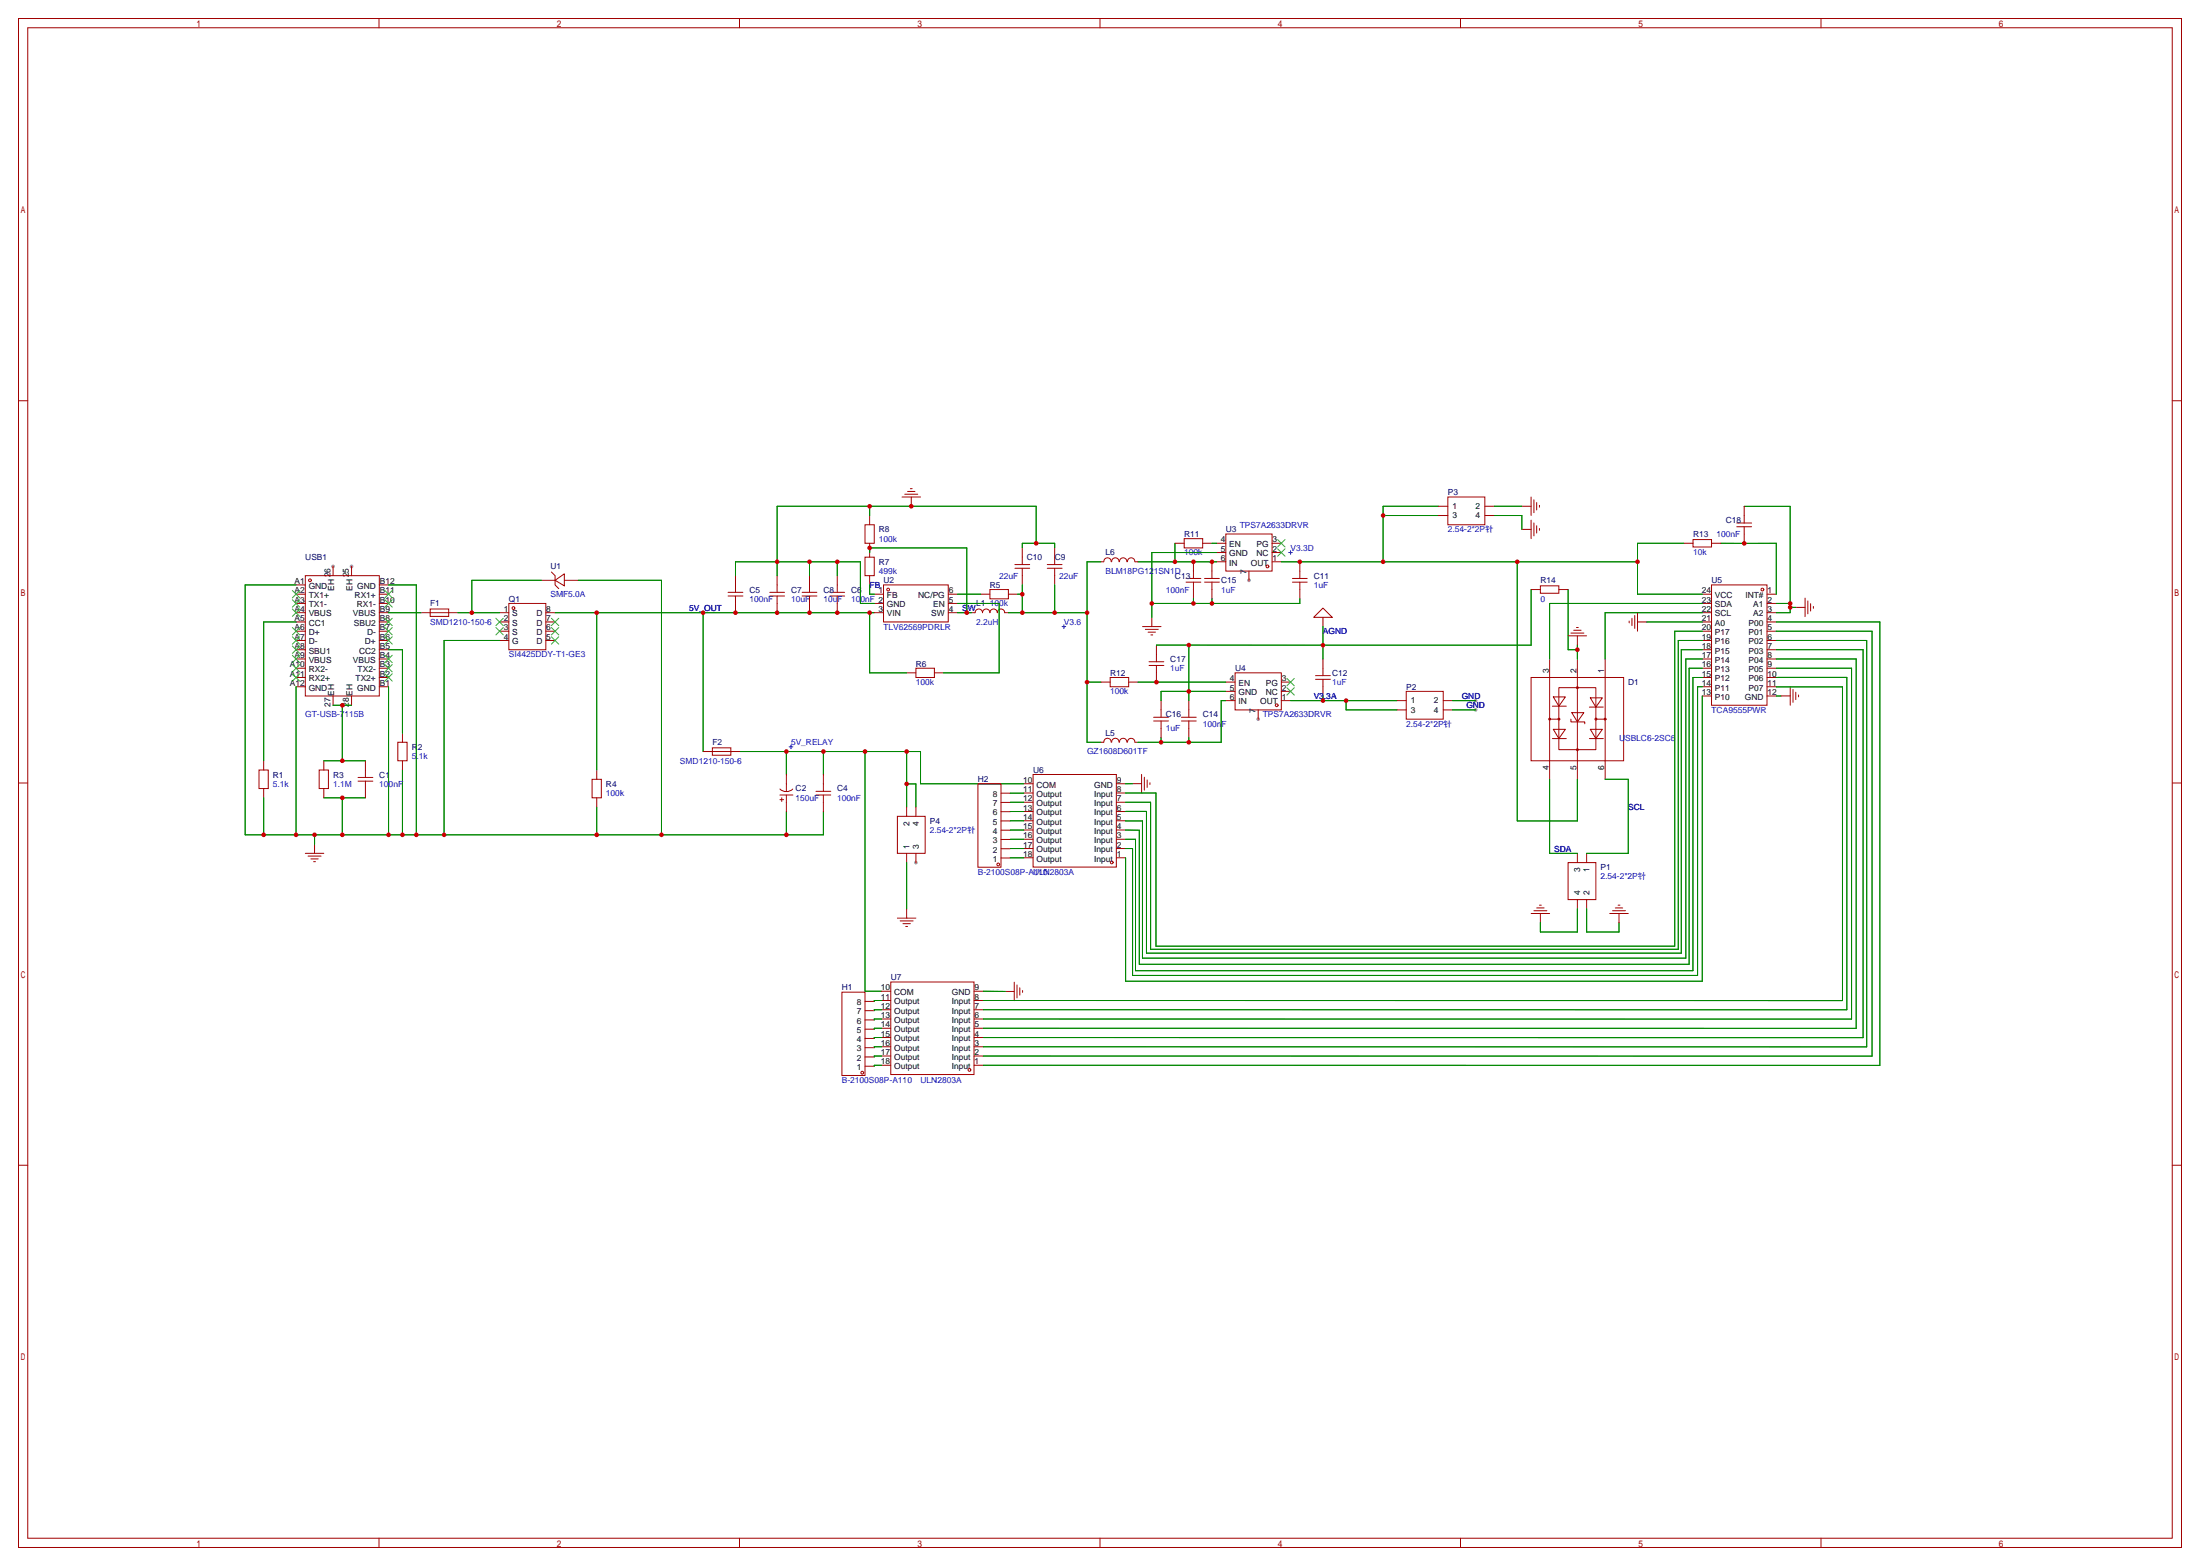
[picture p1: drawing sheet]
<svg xmlns="http://www.w3.org/2000/svg" width="604mm" height="430mm" viewBox="0 0 604 430" stroke-linecap="round" stroke-linejoin="round" font-family="sans-serif">
<g fill="#999">
<circle cx="96.5" cy="155.4" r=".51"/>
<circle cx="91.4" cy="155.4" r=".51"/>
<circle cx="342.9" cy="159.3" r=".51"/>
<circle cx="345.4" cy="197.4" r=".51"/>
<circle cx="251.5" cy="236.7" r=".51"/>
<circle cx="405.1" cy="192.3" r=".51"/>
<circle cx="405.1" cy="194.8" r=".51"/>
</g>
<g fill="none" stroke="#a10000" stroke-width=".27">
<path d="M5.1 5.1h593.8v419.6h-593.8zM7.6 7.6h588.8v414.5h-588.8zM104.1 5.1v2.5M203 5.1v2.5M302 5.1v2.5M401 5.1v2.5M500 5.1v2.5M5.1 110h2.5M596.4 110h2.5M247.6 136.4h5.1M248.4 135.6h3.6M249.2 134.9h2"/>
<path d="M249.9 134.1h.5M250.2 136.4v2.5M395 138.9h2.5M397.5 136.4h10.2v7.6h-10.2zM407.7 138.9h2.5M417.8 138.9h2.6M420.4 136.4v5.1M421.1 137.2v3.5M421.9 137.9v2.1M422.7 138.7v.5M478.9 139v4.5M83.8 158h20.3v33h-20.3z"/>
<path d="M91.4 155.4v2.6M96.5 155.4v2.6M148.6 159.3h3.8M151.4 157l1 1v2.5l1 1M152.4 159.3l2.5-1.8v3.3zM154.9 159.3h3.8M201.9 158v4.6M213.4 158v4.6M222.2 158v4.6M229.9 158v4.6M237.5 152.9h2.5v5.1h-2.5zM237.5 144h2.5v5.1h-2.5z"/>
<path d="M238.8 141.5v2.5M238.8 149.1v3.8M238.8 158v2.5M278.6 156h4.1M278.6 154.9h4.1M280.7 150.4v4.5M280.7 156v4.5M287.5 156h4.1M287.5 154.9h4.1M289.6 150.4v4.5M289.6 156v4.5M305.1 154.2a1.01 1.01 0 0 0-1-1.1 1.01 1.01 0 0 0-1 1.1h-.8"/>
<path d="M305.2 154.2a1.01 1.01 0 0 1 1-1.1 1.01 1.01 0 0 1 1 1.1M307.4 154.2a1.01 1.01 0 0 1 1-1.1 1.01 1.01 0 0 1 1 1.1M309.6 154.2a1.01 1.01 0 0 1 1-1.1 1.01 1.01 0 0 1 1 1.1M311.7 154.2h.7M322.6 149.1h2.5M325.1 147.8h5.1v2.6h-5.1zM325.6 159.8h4.1M325.6 158.8h4.1M327.7 154.2v4.6M327.7 159.8v4.5M330.2 149.1h2.5M330.7 159.8h4.1"/>
<path d="M330.7 158.8h4.1M332.7 154.2v4.6M332.7 159.8v4.5M334 154.2h2.5M334 151.6h2.5M334 149.1h2.5M336.5 146.6h12.7v10.1h-12.7zM342.9 156.7v2.6M349.2 154.2h2.6M349.2 151.6h2.6M349.2 149.1h2.6M354.8 159.8h4.1"/>
<path d="M354.8 158.8h4.1M356.9 154.2v4.6M356.9 159.8v4.5M395 141.5h2.5M407.7 141.5h2.5M417.8 145.3h2.6M420.4 142.7v5.1M421.1 143.5v3.6M421.9 144.3v2M422.7 145v.5M462.3 149.1h2.5M464.8 148.1h5.1v2h-5.1z"/>
<path d="M469.9 149.1h2.5M476.8 144.6h4.1M476.8 143.5h4.1M478.9 144.6v4.5M81.3 168.1h2.5M81.3 170.7h2.5M81.3 173.2h2.5M81.3 175.8h2.5M81.3 178.3h2.5M81.3 165.6h2.5M81.3 163.1h2.5M81.3 160.5h2.5"/>
<path d="M104.1 168.1h2.6M104.1 170.7h2.6M104.1 173.2h2.6M104.1 175.8h2.6M104.1 178.3h2.6M104.1 165.6h2.6M104.1 163.1h2.6M104.1 160.5h2.6M115.6 168.1h10.1M118.1 167.1h5.1v2.1h-5.1zM137.2 168.1h2.5M137.2 170.7h2.5"/>
<path d="M137.2 173.2h2.5M137.2 175.8h2.5M139.7 165.6h10.2v12.7h-10.2zM149.9 168.1h2.5M149.9 170.7h2.5M149.9 173.2h2.5M149.9 175.8h2.5M199.9 163.6h4.1M199.9 162.6h4.1M201.9 163.6v4.5M211.3 163.6h4.1M211.3 162.6h4.1"/>
<path d="M213.4 163.6v4.5M220.2 163.6h4.1M220.2 162.6h4.1M222.2 163.6v4.5M227.8 163.6h4.1M227.8 162.6h4.1M229.9 163.6v4.5M240 168.1h2.6M240 165.6h2.6M240 163.1h2.6M242.6 160.5h17.7v10.2h-17.7zM260.3 168.1h2.6"/>
<path d="M260.3 165.6h2.6M260.3 163.1h2.6M266.7 168.1h1a1.02 1.02 0 0 1 1-1 1.02 1.02 0 0 1 1 1.1 1.02 1.02 0 0 1 1.1-1.1 1.02 1.02 0 0 1 1 1.1 1.02 1.02 0 0 1 1-1.1 1.02 1.02 0 0 1 1 1.1 1.02 1.02 0 0 1 1-1.1 1.02 1.02 0 0 1 1 1.1l1.1-.1M269.2 163.1h2.6M271.8 161.8h5.1v2.5h-5.1zM276.9 163.1h2.5M313.7 172h5.1M314.5 172.7h3.5M315.2 173.5h2M316 174.2h.5M316.2 169.4v2.6M317.5 177v4.6"/>
<path d="M363.2 166.9l2.6 2.5h-5.1zM363.2 169.4v2.6M420.4 161.8h2.5M422.9 160.8h5.1v2h-5.1zM428 161.8h2.5M430.5 174.5h5.1M431.3 173.7h3.5M432.1 173h2M432.8 172.2h.5M433.1 174.5v2.5M447.3 170.4v.5M448.1 169.7v2"/>
<path d="M448.8 168.9v3.6M449.6 170.7h2.5M449.6 168.1v5.1M467.4 168.1h2.5M467.4 170.7h2.5M467.4 173.2h2.5M467.4 175.8h2.5M467.4 178.3h2.5M467.4 165.6h2.5M467.4 163.1h2.5M469.9 160.5h15.2v33h-15.2zM485.1 168.1h2.6"/>
<path d="M485.1 170.7h2.6M485.1 173.2h2.6M485.1 175.8h2.6M485.1 178.3h2.6M485.1 165.6h2.6M485.1 163.1h2.6M493 166.7h2.6M495.6 164.1v5.1M496.3 164.9v3.6M497.1 165.7v2M497.9 166.4v.5M81.3 188.5h2.5"/>
<path d="M81.3 185.9h2.5M81.3 183.4h2.5M81.3 180.8h2.5M91.4 191v2.5M96.5 191v2.5M104.1 188.5h2.6M104.1 185.9h2.6M104.1 183.4h2.6M104.1 180.8h2.6M248.9 184.7h2.6M251.5 183.4h5v2.5h-5zM256.5 184.7h2.6"/>
<path d="M302.3 187.2h2.5M304.8 185.9h5.1v2.6h-5.1zM309.9 187.2h2.5M315.5 182.6h4M315.5 181.6h4M316.7 197.9h4.1M316.7 196.8h4.1M317.5 182.6v4.6M318.8 192.3v4.5M318.8 197.9v4.5M324.4 197.9h4M324.4 196.8h4"/>
<path d="M326.4 192.3v4.5M326.4 197.9v4.5M336.5 192.3h2.6M336.5 189.7h2.6M336.5 187.2h2.6M339.1 184.7h12.7v10.1h-12.7zM345.4 194.8v2.6M351.8 192.3h2.5M351.8 189.7h2.5M351.8 187.2h2.5M361.2 186.4h4.1M361.2 185.4h4.1"/>
<path d="M363.2 180.8v4.6M363.2 186.4v4.6M383.5 192.3h2.6M383.5 194.8h2.6M386.1 189.7h10.1v7.7h-10.1zM396.2 192.3h2.6M396.2 194.8h2.6M420.4 185.9h25.4v22.9h-25.4zM425.4 180.8v33.1M425.4 197.4h2.6M426.2 193.8h3.8M426.5 191.3h3.3l-1.8 2.5z"/>
<path d="M428 188.7h10.1v17h-10.1zM431.3 197.4v.7h3.8v.5M431.5 195.6h3.3l-1.7 2.5zM433.1 180.8v33.1M436.4 194.1h3.8M436.6 191.5h3.3l-1.8 2.6zM438.1 197.4h2.6M440.7 180.8v33.1M467.4 188.5h2.5M467.4 185.9h2.5M467.4 183.4h2.5M467.4 180.8h2.5"/>
<path d="M467.4 191h2.5M485.1 188.5h2.6M485.1 185.9h2.6M485.1 183.4h2.6M485.1 180.8h2.6M485.1 191h2.6M489 191h2.5M491.5 188.4v5.1M492.3 189.2v3.6M493 190v2M493.8 190.7v.5M5.1 214.9h2.5"/>
<path d="M71.1 211.3h2.6v5.1h-2.6zM72.4 208.8v2.5M72.4 216.4v2.5M87.6 211.3h2.6v5.1h-2.6zM88.9 208.8v2.5M88.9 216.4v2.5M98.3 214.4h4.1M98.3 213.4h4.1M100.3 208.8v4.6M100.3 214.4v4.5M109.2 203.7h2.6v5.1h-2.6zM110.5 201.2v2.5"/>
<path d="M110.5 208.8v2.5M162.6 213.9h2.5v5h-2.5zM163.8 211.3v2.6M163.8 218.9v2.6M193 206.2h10.2M195.6 205.2h5.1v2.1h-5.1zM214.1 216.5a2.54 2.54 0 0 0 3.6 .1M214.1 218.2h3.6M214.1 219.5h1M214.6 218.9v1.1M215.9 212.6v4.6M215.9 218.2v4.6"/>
<path d="M224 218.2h4.1M224 217.2h4.1M226.1 212.6v4.6M226.1 218.2v4.6M268.5 215.1h6.3v22.9h-6.3zM274.8 217.7h2.6M281.1 217.6h2.5M281.1 215.1h2.5M283.6 212.6h22.9v25.4h-22.9zM305.1 203.7a1.01 1.01 0 0 0-1-1.1 1.01 1.01 0 0 0-1 1.1h-.8M305.2 203.7a1.01 1.01 0 0 1 1-1.1 1.01 1.01 0 0 1 1 1.1M306.5 217.6h2.5"/>
<path d="M306.5 215.1h2.5M307.4 203.7a1.01 1.01 0 0 1 1-1.1 1.01 1.01 0 0 1 1 1.1M309.6 203.7a1.01 1.01 0 0 1 1-1.1 1.01 1.01 0 0 1 1 1.1M310.9 215.1h2.5M311.7 203.7h.7M313.4 212.5v5.1M314.2 213.3v3.5M314.9 214.1v2M315.7 214.8v.5M426.2 202.7h3.8M426.5 200.2h3.3l-1.8 2.5zM436.4 202.7h3.8"/>
<path d="M436.6 200.2h3.3l-1.8 2.5zM596.4 214.9h2.5M83.8 234.2h5.1M84.6 234.9h3.5M85.3 235.7h2.1M86.1 236.5h.5M86.4 231.6v2.6M246.4 224h7.6v10.2h-7.6zM248.9 221.5v2.5M248.9 234.2v2.5M251.5 221.5v2.5M251.5 234.2v2.5"/>
<path d="M274.8 235.5h2.6M274.8 232.9h2.6M274.8 230.4h2.6M274.8 227.8h2.6M274.8 225.3h2.6M274.8 222.8h2.6M274.8 220.2h2.6M281.1 235.4h2.5M281.1 232.9h2.5M281.1 230.3h2.5M281.1 227.8h2.5M281.1 225.3h2.5"/>
<path d="M281.1 222.7h2.5M281.1 220.2h2.5M306.5 235.4h2.5M306.5 232.9h2.5M306.5 230.3h2.5M306.5 227.8h2.5M306.5 225.3h2.5M306.5 222.7h2.5M306.5 220.2h2.5M430.5 236.7h7.6v10.2h-7.6zM433.1 234.2v2.5M435.6 234.2v2.5"/>
<path d="M246.4 252h5.1M247.1 252.7h3.6M247.9 253.5h2M248.7 254.3h.5M248.9 249.4v2.6M420.4 250.7h5M421.1 249.9h3.6M421.9 249.2h2M422.7 248.4h.5M422.9 250.7v2.5M433.1 246.9v2.5M435.6 246.9v2.5"/>
<path d="M442 250.7h5M442.7 249.9h3.6M443.5 249.2h2M444.2 248.4h.6M444.5 250.7v2.5M231.1 272.3h6.4v22.8h-6.4zM237.5 279.9h2.5M237.5 277.4h2.5M237.5 274.8h2.5M242 279.7h2.6M242 277.1h2.6M242 274.6h2.6"/>
<path d="M242 272h2.6M244.6 269.5h22.8v25.4h-22.8zM267.4 279.7h2.6M267.4 277.1h2.6M267.4 274.6h2.6M267.4 272h2.6M275.9 272.1h2.6M278.5 269.5v5.1M279.2 270.3v3.6M280 271.1v2M280.8 271.8v.5M237.5 292.6h2.5"/>
<path d="M237.5 290.1h2.5M237.5 287.5h2.5M237.5 285h2.5M237.5 282.4h2.5M242 292.4h2.6M242 289.8h2.6M242 287.3h2.6M242 284.7h2.6M242 282.2h2.6M267.4 292.4h2.6M267.4 289.8h2.6M267.4 287.3h2.6"/>
<path d="M267.4 284.7h2.6M267.4 282.2h2.6M5.1 319.8h2.5M596.4 319.8h2.5M104.1 422.1v2.6M203 422.1v2.6M302 422.1v2.6M401 422.1v2.6M500 422.1v2.6"/>
<circle cx="85.1" cy="159.3" r=".38"/>
<circle cx="348" cy="155.4" r=".38"/>
<circle cx="141" cy="166.9" r=".38"/>
<circle cx="243.8" cy="161.8" r=".38"/>
<circle cx="483.9" cy="161.8" r=".38"/>
<circle cx="350.5" cy="193.5" r=".38"/>
<circle cx="425.4" cy="197.4" r=".25"/>
<circle cx="428" cy="197.4" r=".25"/>
<circle cx="433.1" cy="188.7" r=".25"/>
<circle cx="438.1" cy="197.4" r=".25"/>
<circle cx="440.7" cy="197.4" r=".25"/>
<circle cx="433.1" cy="205.7" r=".25"/>
<circle cx="274.1" cy="237.2" r=".38"/>
<circle cx="305.2" cy="236.7" r=".38"/>
<circle cx="236.7" cy="294.4" r=".38"/>
<circle cx="266.2" cy="293.6" r=".38"/>
</g>
<g fill="none" stroke="#3c3" stroke-width=".27">
<path d="M350.8 150.6l2 2.1M350.8 148.1l2 2M352.8 150.6l-2 2.1M352.8 148.1l-2 2M80.3 162.1l2 2M80.3 164.6l2 2M80.3 167.1l2 2.1M80.3 172.2l2 2M80.3 174.8l2 2M80.3 177.3l2 2M80.3 179.8l2 2.1M82.3 162.1l-2 2"/>
<path d="M82.3 164.6l-2 2M82.3 167.1l-2 2.1M82.3 172.2l-2 2M82.3 174.8l-2 2M82.3 177.3l-2 2M82.3 179.8l-2 2.1M105.7 179.8l2 2.1M105.7 174.8l2 2M105.7 172.2l2 2M105.7 169.7l2 2M105.7 164.6l2 2M105.7 162.1l2 2"/>
<path d="M107.7 179.8l-2 2.1M107.7 174.8l-2 2M107.7 172.2l-2 2M107.7 169.7l-2 2M107.7 164.6l-2 2M107.7 162.1l-2 2M136.1 169.7l2.1 2M136.1 172.2l2.1 2M138.2 169.7l-2.1 2M138.2 172.2l-2.1 2M151.4 174.8l2 2M151.4 172.2l2 2"/>
<path d="M151.4 169.7l2 2M153.4 174.8l-2 2M153.4 172.2l-2 2M153.4 169.7l-2 2M80.3 182.4l2 2M80.3 184.9l2 2M82.3 182.4l-2 2M82.3 184.9l-2 2M105.7 184.9l2 2M105.7 182.4l2 2M107.7 184.9l-2 2M107.7 182.4l-2 2"/>
<path d="M353.3 188.7l2 2.1M353.3 186.2l2 2M355.3 188.7l-2 2.1M355.3 186.2l-2 2"/>
</g>
<g fill="none" stroke="#008700" stroke-width=".27">
<path d="M238.8 138.9v2.6M395 138.9h-15.3v15.3M410.2 138.9h7.6M478.9 139h12.6v29.1h-3.8M148.6 159.3h-19.1v8.8M158.7 159.3h22.9v69.8M201.9 158v-3.8h34.3v11.4h3.8M222.2 154.2v3.8M229.9 154.2v3.8M238.8 151.6v-1.2h26.6v17.7M280.7 150.4v-1.3h8.9v1.3M284.5 149.1v-10.2h-71.1v19.1"/>
<path d="M302.3 154.2h-3.9v49.5h3.9M312.4 154.2h21.6M322.6 149.1v5.1M332.7 149.1h1.3M334 151.6h-17.8v17.8M351.8 154.2h97.8M379.7 141.5h15.3M410.2 141.5h7.6v3.8M416.6 154.2v71.1h16.5v-11.4M462.3 149.1h-12.7v14h17.8M472.4 149.1h15.3v14M81.3 160.5h-14v68.6h158.8v-6.3"/>
<path d="M81.3 170.7h-8.9v38.1M106.7 178.3h3.8v22.9M106.7 160.5h7.6v68.6M106.7 168.1h8.9M125.7 168.1h11.5M137.2 175.8h-15.3v53.3M152.4 168.1h87.6M163.8 168.1v43.2M193 168.1v38.1M238.8 160.5v2.6h1.2M238.8 168.1v16.6h10.1M262.9 168.1h3.8"/>
<path d="M262.9 165.6h11.4v19.1h-15.2M262.9 163.1h6.3M276.9 168.1h21.5M279.4 163.1h1.3M280.7 160.5v7.6M289.6 160.5v7.6M326.4 177v15.3M327.7 164.3v1.3M332.7 164.3v1.3M356.9 164.3v1.3h-40.7M363.2 172v8.8M420.4 161.8v15.3l-102.9-.1"/>
<path d="M430.5 161.8v16.5h2.6M433.1 177v3.8M452.1 170.7h15.3M467.4 175.8h-6.6v84.7h-144.9v-40.3h-6.9M467.4 178.3h-5.8v83.3h-146.8v-38.9h-5.8M467.4 168.1h-26.7v12.7M467.4 165.6h-42v15.2M467.4 173.2h-7.6v86.5h-142.4v-42.1h-8.4M487.6 173.2h26.4v116.6h-244M487.7 175.8h24.8v111.5h-242.5M487.7 178.3h23.8v106.5l-241.5-.1M487.7 165.6h3.8"/>
<path d="M487.7 170.7h28.4v121.7h-246.1M491.5 166.7h1.5M81.3 188.5v40.6M91.4 193.5h5.1M94 193.5v15.3M106.7 188.5v40.6M298.4 187.2h3.9M312.4 187.2h24.1M336.5 192.3h-1.2v11.4h-22.9M336.5 189.7h-17.7v2.6M354.3 192.3h29.2M363.2 191v1.3"/>
<path d="M369.6 192.3v2.5h13.9M398.8 192.3h6.3M398.8 194.8h6.3M467.4 180.8h-4.6v82.2h-149.1v-37.7h-4.7M467.4 191v78.3h-158.4v-33.9M467.4 188.5h-1.3v79.2h-155.2v-34.8h-1.9M467.4 185.9h-2.6v80.5h-153v-36.1h-2.8M467.4 183.4h-3.7v81.2h-150.9v-36.8h-3.8M487.7 191h1.3M487.7 188.5h18.2v86.1h-235.9M487.7 183.4h20.6v96.3h-238.3M487.7 180.8h21.9v101.4h-239.6"/>
<path d="M487.7 185.9h19.4v91.2h-237.1M72.4 218.9v10.2M88.9 218.9h11.4M88.9 208.8h11.4M94 218.9v10.2M110.5 211.3v17.8M203.2 206.2h49.5v8.9h28.4M215.9 206.2v6.4M226.1 206.2v6.4M237.5 206.2v65.8h4.5M248.9 215.1h2.6v6.4M248.9 206.2v15.3"/>
<path d="M277.4 217.7h3.7M310.9 215.1h-1.9M318.8 202.4v1.3M326.4 202.4v1.3M425.4 213.9v20.3h7.7M440.7 213.9h6.3v20.3h-11.4M86.4 229.1v2.5M163.8 221.5v7.6M215.9 222.8v6.3M248.9 236.7v12.7M277.4 225.3h3.7M277.4 232.9h3.7"/>
<path d="M277.4 230.3h3.7M277.4 220.2h3.7M277.4 222.7h3.7M277.4 227.8h3.7M277.4 235.4h3.7M433.1 249.4v6.4h-10.2v-2.6M435.6 249.4v6.4h8.9v-2.6M242 277.1h-2v.3M242 274.6h-2v.2M242 279.7h-2v.2M270 272l5.9 .1M242 282.2h-2v.2"/>
<path d="M242 284.7h-2v.3M242 287.3h-2v.2M242 289.8h-2v.3M242 292.4h-2v.2"/>
</g>
<path d="M353.8 151.6h1M354.3 151.1v1M291.6 172h1M292.1 171.4v1.1M216.7 205h1M217.2 204.5v1" fill="none" stroke="#00f" stroke-width=".27"/>
<g fill="#c00">
<circle cx="86.4" cy="229.1" r=".63"/>
<circle cx="81.3" cy="229.1" r=".63"/>
<circle cx="94" cy="229.1" r=".63"/>
<circle cx="94" cy="218.9" r=".63"/>
<circle cx="106.7" cy="229.1" r=".63"/>
<circle cx="110.5" cy="229.1" r=".63"/>
<circle cx="114.3" cy="229.1" r=".63"/>
<circle cx="121.9" cy="229.1" r=".63"/>
<circle cx="163.8" cy="229.1" r=".63"/>
<circle cx="181.6" cy="229.1" r=".63"/>
<circle cx="215.9" cy="229.1" r=".63"/>
<circle cx="72.4" cy="229.1" r=".63"/>
<circle cx="94" cy="208.8" r=".63"/>
<circle cx="94" cy="193.5" r=".63"/>
<circle cx="129.5" cy="168.1" r=".63"/>
<circle cx="163.8" cy="168.1" r=".63"/>
<circle cx="193" cy="168.1" r=".63"/>
<circle cx="201.9" cy="168.1" r=".63"/>
<circle cx="213.4" cy="168.1" r=".63"/>
<circle cx="222.3" cy="168.1" r=".63"/>
<circle cx="229.9" cy="168.1" r=".63"/>
<circle cx="238.8" cy="168.1" r=".63"/>
<circle cx="226.1" cy="206.2" r=".63"/>
<circle cx="215.9" cy="206.2" r=".63"/>
<circle cx="237.5" cy="206.2" r=".63"/>
<circle cx="248.9" cy="206.2" r=".63"/>
<circle cx="248.9" cy="215.1" r=".63"/>
<circle cx="280.7" cy="168.1" r=".63"/>
<circle cx="289.6" cy="168.1" r=".63"/>
<circle cx="280.7" cy="163.1" r=".63"/>
<circle cx="298.5" cy="168.1" r=".63"/>
<circle cx="298.5" cy="187.2" r=".63"/>
<circle cx="326.4" cy="203.7" r=".63"/>
<circle cx="318.8" cy="203.7" r=".63"/>
<circle cx="322.6" cy="154.2" r=".63"/>
<circle cx="327.7" cy="154.2" r=".63"/>
<circle cx="332.7" cy="154.2" r=".63"/>
<circle cx="265.4" cy="168.1" r=".63"/>
<circle cx="238.8" cy="150.4" r=".63"/>
<circle cx="363.2" cy="192.3" r=".63"/>
<circle cx="369.6" cy="192.3" r=".63"/>
<circle cx="316.2" cy="165.6" r=".63"/>
<circle cx="327.7" cy="165.6" r=".63"/>
<circle cx="332.7" cy="165.6" r=".63"/>
<circle cx="317.5" cy="187.2" r=".63"/>
<circle cx="363.2" cy="177.1" r=".63"/>
<circle cx="326.4" cy="177" r=".63"/>
<circle cx="326.4" cy="189.7" r=".63"/>
<circle cx="250.2" cy="138.9" r=".63"/>
<circle cx="284.5" cy="149.1" r=".63"/>
<circle cx="238.8" cy="138.9" r=".63"/>
<circle cx="213.4" cy="154.2" r=".63"/>
<circle cx="222.3" cy="154.2" r=".63"/>
<circle cx="229.9" cy="154.2" r=".63"/>
<circle cx="478.9" cy="149.1" r=".64"/>
<circle cx="433.1" cy="178.3" r=".63"/>
<circle cx="449.6" cy="154.2" r=".63"/>
<circle cx="416.6" cy="154.2" r=".63"/>
<circle cx="379.7" cy="154.2" r=".63"/>
<circle cx="356.9" cy="154.2" r=".63"/>
<circle cx="379.7" cy="141.5" r=".63"/>
<circle cx="491.5" cy="166.7" r=".63"/>
<circle cx="491.5" cy="165.6" r=".63"/>
</g>
<g font-size="2.3" fill="#000080">
<text x="397.5" y="135.9">P3</text>
<text x="473.8" y="143.6">C18</text>
<text x="241.3" y="146.1">R8</text>
<text x="325.1" y="147.4">R11</text>
<text x="336.5" y="146.1">U3</text>
<text x="464.8" y="147.4">R13</text>
<text x="83.8" y="153.7">USB1</text>
<text x="241.3" y="155">R7</text>
<text x="281.9" y="153.7">C10</text>
<text x="289.6" y="153.7">C9</text>
<text x="303.5" y="152.4">L6</text>
<text x="151.1" y="156.3">U1</text>
<text x="242.6" y="160.1">U2</text>
<text x="271.8" y="161.3">R5</text>
<text x="322.6" y="158.8">C13</text>
<text x="335.3" y="160.1">C15</text>
<text x="360.7" y="158.8">C11</text>
<text x="422.9" y="160.1">R14</text>
<text x="469.9" y="160.1">U5</text>
<text x="118.1" y="166.4">F1</text>
<text x="139.7" y="165.1">Q1</text>
<text x="205.7" y="162.6">C5</text>
<text x="217.2" y="162.6">C7</text>
<text x="226.1" y="162.6">C8</text>
<text x="233.7" y="162.6">C6</text>
<text x="268" y="166.4">L1</text>
<text x="251.5" y="182.9">R6</text>
<text x="304.8" y="185.5">R12</text>
<text x="321.3" y="181.7">C17</text>
<text x="339.1" y="184.2">U4</text>
<text x="365.8" y="185.5">C12</text>
<text x="386.1" y="189.3">P2</text>
<text x="447" y="188">D1</text>
<text x="320" y="196.9">C16</text>
<text x="330.2" y="196.9">C14</text>
<text x="303.5" y="202">L5</text>
<text x="113" y="205.8">R2</text>
<text x="195.6" y="204.5">F2</text>
<text x="74.9" y="213.4">R1</text>
<text x="91.4" y="213.4">R3</text>
<text x="104.1" y="213.4">C1</text>
<text x="166.4" y="215.9">R4</text>
<text x="268.5" y="214.7">H2</text>
<text x="283.6" y="212.1">U6</text>
<text x="218.4" y="217.2">C2</text>
<text x="229.9" y="217.2">C4</text>
<text x="255.3" y="226.1">P4</text>
<text x="439.4" y="238.8">P1</text>
<text x="244.6" y="269">U7</text>
<text x="231.1" y="271.8">H1</text>
</g>
<g font-size="2.3">
<text x="398.8" y="139.7">1</text>
<text x="398.8" y="142.3">3</text>
<text x="405.1" y="139.7">2</text>
<text x="405.1" y="142.3">4</text>
<text x="335.1" y="148.9">4</text>
<text x="349.4" y="148.9">3</text>
<text x="335.1" y="151.4">5</text>
<text x="335.1" y="153.9">6</text>
<text x="337.5" y="150.1">EN</text>
<text x="337.5" y="152.7">GND</text>
<text x="337.5" y="155.2">IN</text>
<text x="343.4" y="155.2">OUT</text>
<text x="345" y="152.7">NC</text>
<text x="345" y="150.1">PG</text>
<text x="349.4" y="153.9">1</text>
<text x="349.4" y="151.4">2</text>
<text x="80.9" y="160.3">A1</text>
<text x="84.8" y="161.6">GND</text>
<text x="90.7" y="158.5" transform="rotate(-90 90.7 158.5)">26</text>
<text x="95.8" y="158.5" transform="rotate(-90 95.8 158.5)">25</text>
<text x="98.1" y="161.6">GND</text>
<text x="104.3" y="160.3">B12</text>
<text x="342.2" y="157.5" transform="rotate(-90 342.2 157.5)">7</text>
<text x="80.9" y="162.8">A2</text>
<text x="80.9" y="165.4">A3</text>
<text x="80.9" y="167.9">A4</text>
<text x="84.8" y="164.1">TX1+</text>
<text x="84.8" y="166.6">TX1-</text>
<text x="91.7" y="162.2" transform="rotate(-90 91.7 162.2)">EH</text>
<text x="96.8" y="162.2" transform="rotate(-90 96.8 162.2)">EH</text>
<text x="97.4" y="164.1">RX1+</text>
<text x="97.9" y="166.6">RX1-</text>
<text x="104.3" y="167.9">B9</text>
<text x="104.3" y="165.4">B10</text>
<text x="104.3" y="162.8">B11</text>
<text x="138.3" y="167.9">1</text>
<text x="150" y="167.9">8</text>
<text x="241.2" y="167.9">3</text>
<text x="241.2" y="162.8">1</text>
<text x="243.5" y="166.6">GND</text>
<text x="243.5" y="164.1">FB</text>
<text x="252.1" y="164.1">NC/PG</text>
<text x="256.2" y="166.6">EN</text>
<text x="260.5" y="162.8">6</text>
<text x="260.5" y="165.4">5</text>
<text x="260.5" y="167.9">4</text>
<text x="467.2" y="167.9">22</text>
<text x="467.2" y="165.4">23</text>
<text x="467.2" y="162.8">24</text>
<text x="470.8" y="166.6">SDA</text>
<text x="470.8" y="164.1">VCC</text>
<text x="479.2" y="164.1">INT#</text>
<text x="481.4" y="166.6">A1</text>
<text x="485.3" y="162.8">1</text>
<text x="485.3" y="165.4">2</text>
<text x="485.3" y="167.9">3</text>
<text x="80.9" y="170.5">A5</text>
<text x="80.9" y="173">A6</text>
<text x="84.8" y="169.2">VBUS</text>
<text x="84.8" y="171.7">CC1</text>
<text x="96.9" y="169.2">VBUS</text>
<text x="97.2" y="171.7">SBU2</text>
<text x="104.3" y="173">B7</text>
<text x="104.3" y="170.5">B8</text>
<text x="138.3" y="170.5">2</text>
<text x="138.3" y="173">3</text>
<text x="140.6" y="169.2">S</text>
<text x="140.6" y="171.7">S</text>
<text x="147.3" y="171.7">D</text>
<text x="147.3" y="169.2">D</text>
<text x="150" y="173">6</text>
<text x="150" y="170.5">7</text>
<text x="243.5" y="169.2">VIN</text>
<text x="255.7" y="169.2">SW</text>
<text x="467.2" y="173">20</text>
<text x="467.2" y="170.5">21</text>
<text x="470.8" y="171.7">A0</text>
<text x="470.8" y="169.2">SCL</text>
<text x="480.1" y="171.7">P00</text>
<text x="481.4" y="169.2">A2</text>
<text x="485.3" y="170.5">4</text>
<text x="485.3" y="173">5</text>
<text x="80.9" y="175.5">A7</text>
<text x="80.9" y="178.1">A8</text>
<text x="84.8" y="174.3">D+</text>
<text x="84.8" y="176.8">D-</text>
<text x="84.8" y="179.3">SBU1</text>
<text x="98.6" y="179.3">CC2</text>
<text x="100.2" y="176.8">D+</text>
<text x="100.8" y="174.3">D-</text>
<text x="104.3" y="178.1">B5</text>
<text x="104.3" y="175.5">B6</text>
<text x="138.3" y="175.5">4</text>
<text x="140.6" y="174.3">S</text>
<text x="140.6" y="176.8">G</text>
<text x="147.3" y="176.8">D</text>
<text x="147.3" y="174.3">D</text>
<text x="150" y="175.5">5</text>
<text x="467.2" y="178.1">18</text>
<text x="467.2" y="175.5">19</text>
<text x="470.8" y="179.3">P15</text>
<text x="470.8" y="176.8">P16</text>
<text x="470.8" y="174.3">P17</text>
<text x="480.1" y="174.3">P01</text>
<text x="480.1" y="176.8">P02</text>
<text x="480.1" y="179.3">P03</text>
<text x="485.3" y="175.5">6</text>
<text x="485.3" y="178.1">7</text>
<text x="79.6" y="183.2">A10</text>
<text x="79.6" y="185.7">A11</text>
<text x="80.9" y="180.6">A9</text>
<text x="84.8" y="181.9">VBUS</text>
<text x="84.8" y="184.4">RX2-</text>
<text x="96.9" y="181.9">VBUS</text>
<text x="98.2" y="184.4">TX2-</text>
<text x="104.3" y="185.7">B2</text>
<text x="104.3" y="183.2">B3</text>
<text x="104.3" y="180.6">B4</text>
<text x="425.2" y="184.7" transform="rotate(-90 425.2 184.7)">3</text>
<text x="432.8" y="184.7" transform="rotate(-90 432.8 184.7)">2</text>
<text x="440.5" y="184.7" transform="rotate(-90 440.5 184.7)">1</text>
<text x="467.2" y="185.7">15</text>
<text x="467.2" y="183.2">16</text>
<text x="467.2" y="180.6">17</text>
<text x="470.8" y="184.4">P13</text>
<text x="470.8" y="181.9">P14</text>
<text x="480.1" y="181.9">P04</text>
<text x="480.1" y="184.4">P05</text>
<text x="485.3" y="180.6">8</text>
<text x="485.3" y="183.2">9</text>
<text x="485.3" y="185.7">10</text>
<text x="79.6" y="188.2">A12</text>
<text x="84.8" y="187">RX2+</text>
<text x="84.8" y="189.5">GND</text>
<text x="91.7" y="191" transform="rotate(-90 91.7 191)">EH</text>
<text x="96.8" y="191" transform="rotate(-90 96.8 191)">EH</text>
<text x="97.6" y="187">TX2+</text>
<text x="98.1" y="189.5">GND</text>
<text x="104.3" y="188.2">B1</text>
<text x="337.7" y="187">4</text>
<text x="337.7" y="189.5">5</text>
<text x="340" y="188.2">EN</text>
<text x="340" y="190.8">GND</text>
<text x="347.5" y="190.8">NC</text>
<text x="347.5" y="188.2">PG</text>
<text x="351.9" y="189.5">2</text>
<text x="351.9" y="187">3</text>
<text x="467.2" y="190.8">13</text>
<text x="467.2" y="188.2">14</text>
<text x="470.8" y="189.5">P11</text>
<text x="470.8" y="187">P12</text>
<text x="480.1" y="187">P06</text>
<text x="480.1" y="189.5">P07</text>
<text x="485.3" y="188.2">11</text>
<text x="485.3" y="190.8">12</text>
<text x="90.7" y="194.1" transform="rotate(-90 90.7 194.1)">27</text>
<text x="95.8" y="194.1" transform="rotate(-90 95.8 194.1)">28</text>
<text x="337.7" y="192">6</text>
<text x="340" y="193.3">IN</text>
<text x="344.7" y="195.6" transform="rotate(-90 344.7 195.6)">7</text>
<text x="346" y="193.3">OUT</text>
<text x="351.9" y="192">1</text>
<text x="387.3" y="193.1">1</text>
<text x="387.3" y="195.6">3</text>
<text x="393.7" y="193.1">2</text>
<text x="393.7" y="195.6">4</text>
<text x="470.8" y="192">P10</text>
<text x="479.1" y="192">GND</text>
<text x="280.9" y="214.9">10</text>
<text x="306.6" y="214.9">9</text>
<text x="425.2" y="211.3" transform="rotate(-90 425.2 211.3)">4</text>
<text x="432.8" y="211.3" transform="rotate(-90 432.8 211.3)">5</text>
<text x="440.5" y="211.3" transform="rotate(-90 440.5 211.3)">6</text>
<text x="272.6" y="221.3">7</text>
<text x="272.6" y="218.7">8</text>
<text x="280.9" y="217.4">11</text>
<text x="280.9" y="219.9">12</text>
<text x="284.6" y="216.1">COM</text>
<text x="284.6" y="218.7">Output</text>
<text x="284.6" y="221.2">Output</text>
<text x="300.4" y="221.2">Input</text>
<text x="300.4" y="218.7">Input</text>
<text x="300.4" y="216.1">GND</text>
<text x="306.6" y="219.9">7</text>
<text x="306.6" y="217.4">8</text>
<text x="249.7" y="226.6" transform="rotate(-90 249.7 226.6)">2</text>
<text x="252.2" y="226.6" transform="rotate(-90 252.2 226.6)">4</text>
<text x="272.6" y="226.3">5</text>
<text x="272.6" y="223.8">6</text>
<text x="280.9" y="222.5">13</text>
<text x="280.9" y="225">14</text>
<text x="280.9" y="227.6">15</text>
<text x="284.6" y="223.8">Output</text>
<text x="284.6" y="226.3">Output</text>
<text x="300.4" y="226.3">Input</text>
<text x="300.4" y="223.8">Input</text>
<text x="306.6" y="227.6">4</text>
<text x="306.6" y="225">5</text>
<text x="306.6" y="222.5">6</text>
<text x="249.7" y="232.9" transform="rotate(-90 249.7 232.9)">1</text>
<text x="252.2" y="232.9" transform="rotate(-90 252.2 232.9)">3</text>
<text x="272.6" y="234">2</text>
<text x="272.6" y="231.4">3</text>
<text x="272.6" y="228.9">4</text>
<text x="280.9" y="230.1">16</text>
<text x="280.9" y="232.6">17</text>
<text x="284.6" y="228.8">Output</text>
<text x="284.6" y="231.4">Output</text>
<text x="284.6" y="233.9">Output</text>
<text x="300.4" y="233.9">Input</text>
<text x="300.4" y="231.4">Input</text>
<text x="300.4" y="228.8">Input</text>
<text x="306.6" y="232.6">2</text>
<text x="306.6" y="230.1">3</text>
<text x="272.6" y="236.5">1</text>
<text x="280.9" y="235.2">18</text>
<text x="284.6" y="236.5">Output</text>
<text x="300.4" y="236.5">Input</text>
<text x="306.6" y="235.2">1</text>
<text x="433.9" y="239.3" transform="rotate(-90 433.9 239.3)">3</text>
<text x="436.4" y="239.3" transform="rotate(-90 436.4 239.3)">1</text>
<text x="433.9" y="245.6" transform="rotate(-90 433.9 245.6)">4</text>
<text x="436.4" y="245.6" transform="rotate(-90 436.4 245.6)">2</text>
<text x="235.3" y="275.9">8</text>
<text x="241.9" y="271.8">10</text>
<text x="241.9" y="274.3">11</text>
<text x="245.5" y="273.1">COM</text>
<text x="245.5" y="275.6">Output</text>
<text x="261.3" y="275.6">Input</text>
<text x="261.4" y="273.1">GND</text>
<text x="267.6" y="274.3">8</text>
<text x="267.6" y="271.8">9</text>
<text x="235.3" y="280.9">6</text>
<text x="235.3" y="278.4">7</text>
<text x="241.9" y="276.9">12</text>
<text x="241.9" y="279.4">13</text>
<text x="241.9" y="282">14</text>
<text x="245.5" y="278.2">Output</text>
<text x="245.5" y="280.7">Output</text>
<text x="261.3" y="280.7">Input</text>
<text x="261.3" y="278.2">Input</text>
<text x="267.6" y="282">5</text>
<text x="267.6" y="279.4">6</text>
<text x="267.6" y="276.9">7</text>
<text x="235.3" y="286">4</text>
<text x="235.3" y="283.5">5</text>
<text x="241.9" y="284.5">15</text>
<text x="241.9" y="287">16</text>
<text x="245.5" y="283.2">Output</text>
<text x="245.5" y="285.8">Output</text>
<text x="261.3" y="285.8">Input</text>
<text x="261.3" y="283.2">Input</text>
<text x="267.6" y="287">3</text>
<text x="267.6" y="284.5">4</text>
<text x="235.3" y="293.6">1</text>
<text x="235.3" y="291.1">2</text>
<text x="235.3" y="288.6">3</text>
<text x="241.9" y="289.6">17</text>
<text x="241.9" y="292.1">18</text>
<text x="245.5" y="288.3">Output</text>
<text x="245.5" y="290.9">Output</text>
<text x="245.5" y="293.4">Output</text>
<text x="261.3" y="293.4">Input</text>
<text x="261.3" y="290.9">Input</text>
<text x="261.3" y="288.3">Input</text>
<text x="267.6" y="292.1">1</text>
<text x="267.6" y="289.6">2</text>
</g>
<g font-size="2.3" fill="#00f">
<text x="241.3" y="148.6">100k</text>
<text x="340.4" y="144.8">TPS7A2633DRVR</text>
<text x="397.5" y="146.1">2.54-2*2P针</text>
<text x="471.3" y="147.4">100nF</text>
<text x="325.1" y="152.4">100k</text>
<text x="354.3" y="151.2">V3.3D</text>
<text x="464.8" y="152.4">10k</text>
<text x="238.8" y="161.3">FB</text>
<text x="241.3" y="157.5">499k</text>
<text x="274.3" y="158.8">22uF</text>
<text x="290.8" y="158.8">22uF</text>
<text x="303.5" y="157.5">BLM18PG121SN1D</text>
<text x="360.7" y="161.3">1uF</text>
<text x="151.1" y="163.9">SMF5.0A</text>
<text x="189.2" y="167.7">5V_OUT</text>
<text x="205.7" y="165.1">100nF</text>
<text x="217.2" y="165.1">10uF</text>
<text x="226.1" y="165.1">10uF</text>
<text x="233.7" y="165.1">100nF 2</text>
<text x="264.2" y="167.7">SW</text>
<text x="271.8" y="166.4">100k</text>
<text x="320" y="162.6">100nF</text>
<text x="335.3" y="162.6">1uF</text>
<text x="422.9" y="165.1">0</text>
<text x="118.1" y="171.5">SMD1210-150-6</text>
<text x="242.6" y="172.8">TLV62569PDRLR</text>
<text x="268" y="171.5">2.2uH</text>
<text x="292.1" y="171.5">V3.6</text>
<text x="363.2" y="174">AGND</text>
<text x="139.7" y="180.4">SI4425DDY-T1-GE3</text>
<text x="321.3" y="184.2">1uF</text>
<text x="251.5" y="188">100k</text>
<text x="304.8" y="190.5">100k</text>
<text x="360.7" y="191.8">V3.3A</text>
<text x="365.8" y="188">1uF</text>
<text x="401.3" y="191.8">GND</text>
<text x="83.8" y="196.9">GT-USB-7115B</text>
<text x="346.7" y="196.9">TPS7A2633DRVR</text>
<text x="402.6" y="194.4">GND</text>
<text x="469.9" y="195.6">TCA9555PWR</text>
<text x="320" y="200.7">1uF</text>
<text x="330.2" y="199.4">100nF</text>
<text x="386.1" y="199.4">2.54-2*2P针</text>
<text x="444.5" y="203.2">USBLC6-2SC6</text>
<text x="113" y="208.3">5.1k</text>
<text x="186.7" y="209.6">SMD1210-150-6</text>
<text x="217.2" y="204.5">5V_RELAY</text>
<text x="298.4" y="207.1">GZ1608D601TF</text>
<text x="74.9" y="215.9">5.1k</text>
<text x="91.4" y="215.9">1.1M</text>
<text x="104.1" y="215.9">100nF</text>
<text x="166.4" y="218.5">100k</text>
<text x="218.4" y="219.8">150uF</text>
<text x="229.9" y="219.8">100nF</text>
<text x="447" y="222.3">SCL</text>
<text x="255.3" y="228.6">2.54-2*2P针</text>
<text x="426.7" y="233.7">SDA</text>
<text x="268.5" y="240.1">B-2100S08P-A110</text>
<text x="283.6" y="240">ULN2803A</text>
<text x="439.4" y="241.3">2.54-2*2P针</text>
<text x="231.1" y="297.2">B-2100S08P-A110</text>
<text x="252.7" y="297.2">ULN2803A</text>
</g>
</svg>
